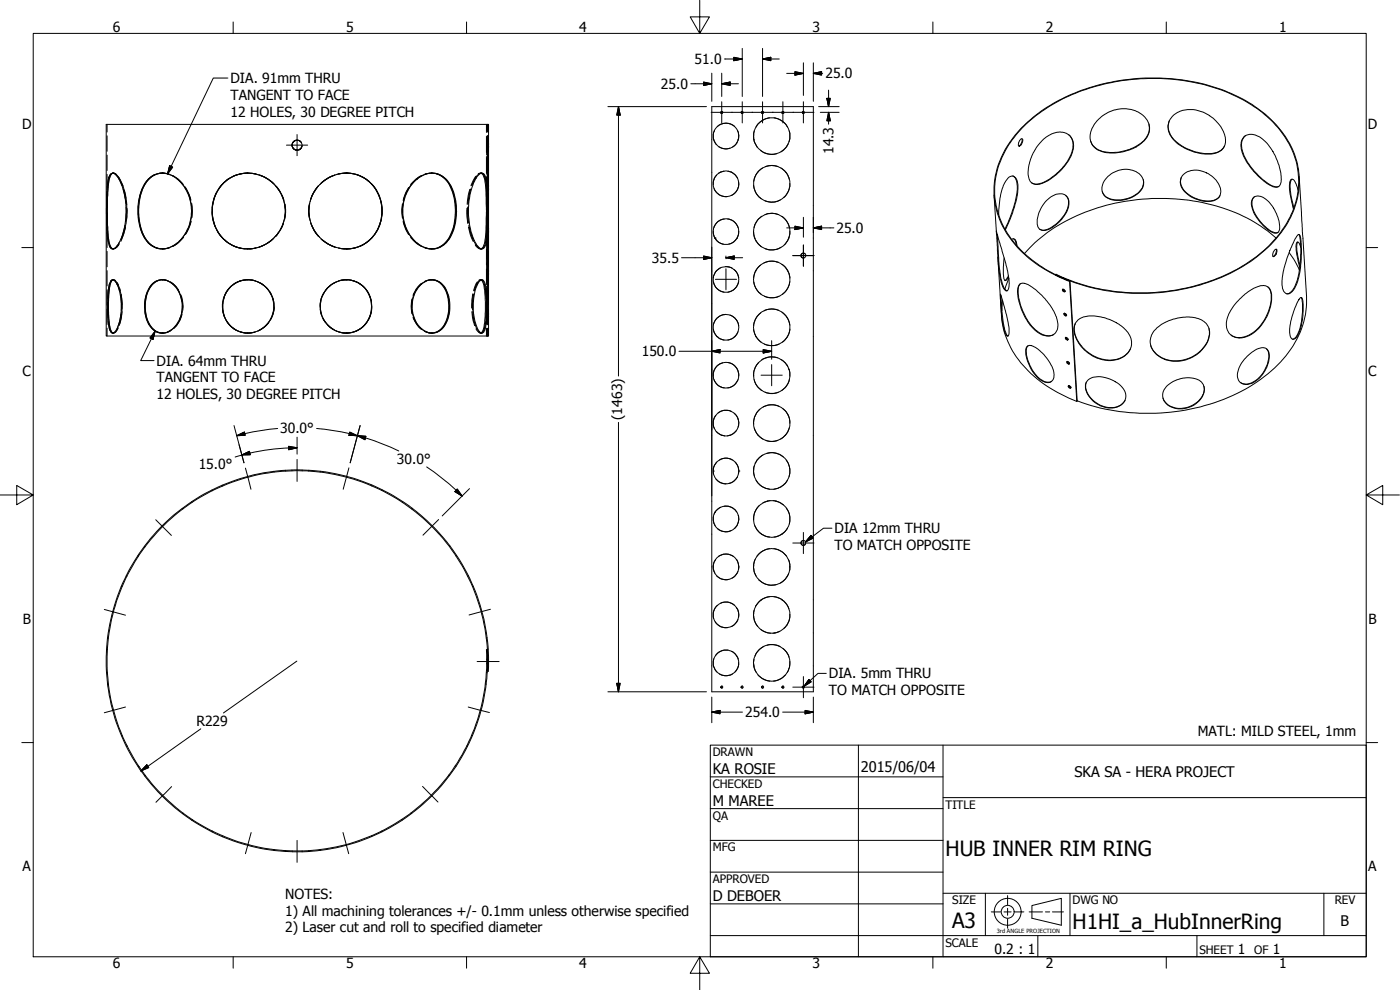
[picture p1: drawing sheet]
<svg xmlns="http://www.w3.org/2000/svg" width="420mm" height="297mm" viewBox="0 0 420 297" stroke-linecap="round" stroke-linejoin="round" font-family="sans-serif">
<!-- layer: Visible (ANSI) -->
<g fill="none" stroke="#000" stroke-width=".3">
<path d="M213.6 32h30.5v175.6h-30.5zM329.2 36.2a10 10 0 0 1 14.4-1 5.2 5.2 0 0 1-1.2 7.9 13.7 13.7 0 0 1-12.9 1.9 4.9 4.9 0 0 1-1.2-7.5zM344.8 37.2a6.3 6.3 0 0 1-4.2 6.9 13.5 13.5 0 0 1-11.1 .8 4.7 4.7 0 0 1-2.2-2.6M351 36.2a6 6 0 0 0 2.9 7 13.4 13.4 0 0 0 11.8 2.3l.8-.4 1-1.3M352 34.7a9.2 9.2 0 0 1 11.7 .5 9.1 9.1 0 0 1 4 7.8 4.5 4.5 0 0 1-5.2 3.2 13.7 13.7 0 0 1-11.4-5.8 4.7 4.7 0 0 1 .9-5.7zM33.2 52.2a1.21 1.21 0 0 1 1.9 .7 21.5 21.5 0 0 1 1.7 17.3 7.2 7.2 0 0 1-2.8 4.5l-.5-.1a7.4 7.4 0 0 1-1.4-5.1l-.2-5.3 .2-5.9a11 11 0 0 1 1.1-6.1zM33.5 52.2l.4-.3-.2 .2a7.1 7.1 0 0 0-1.3 4.6l-.2 5.5 .1 5.9a13 13 0 0 0 1.2 6.2l.4 .4a3.5 3.5 0 0 1-1.4-3.3 87.4 87.4 0 0 1 .3-17.8zM44.5 53.7a6.2 6.2 0 0 1 9 .3 12.8 12.8 0 0 1-1.5 19.7 6.2 6.2 0 0 1-9.2-3.4 17.1 17.1 0 0 1 1.1-16zM44.6 53.8l1.6-1.2 2.5-.7a7.4 7.4 0 0 0-6.3 6.1 17 17 0 0 0 1.9 14.4l.3 .3a5.5 5.5 0 0 0 4.1 2 6.6 6.6 0 0 1-6-4.9 17.2 17.2 0 0 1 1.5-15.5zM67.1 54.9a11.7 11.7 0 0 0 4.6 19.4l2.7 .4a11 11 0 0 1-10.6-12.7 10.9 10.9 0 0 1 10.6-10.1l-1.1 .1a10.6 10.6 0 0 0-6.2 2.9zM67.2 54.7a11.1 11.1 0 0 1 12.8-1.2 11.1 11.1 0 0 1 5.4 11.7 10.9 10.9 0 0 1-8.6 9.2 10.9 10.9 0 0 1-11.5-4.9 12 12 0 0 1 1.9-14.8zM87.9 42.7l.7-.6h.6a1.49 1.49 0 0 0-1.5 1.5 1.49 1.49 0 0 0 1.5 1.5 1.52 1.52 0 0 1-1.3-2.4z"/>
<path d="M89.2 42.1a1.49 1.49 0 0 0-1.5 1.5 1.49 1.49 0 0 0 1.5 1.5M95.4 55.9a10.8 10.8 0 0 1 12.5-3.2 10.8 10.8 0 0 1 6.8 10.8 10.8 10.8 0 0 1-7.8 10.8 10.8 10.8 0 0 1-12.3-4.8 11.4 11.4 0 0 1 .8-13.6zM103.9 51.9a11.1 11.1 0 0 1 10.3 14.5 10.6 10.6 0 0 1-10.3 8.3 11.1 11.1 0 0 0 10.6-13.1 10.8 10.8 0 0 0-10.6-9.7zM124.5 54.4a6.4 6.4 0 0 1 9.3-.8 15.2 15.2 0 0 1 3 12.1 10.2 10.2 0 0 1-4.9 8.6 7.5 7.5 0 0 1-8.6-3.5 12.9 12.9 0 0 1 1.2-16.4zM129.6 51.9a7.2 7.2 0 0 1 6.2 5.8 17.3 17.3 0 0 1-1.8 14.6 6.1 6.1 0 0 1-4.4 2.4M129.7 51.9a7.5 7.5 0 0 1 6.5 6.6 16.8 16.8 0 0 1-2 13.9 5.5 5.5 0 0 1-4.5 2.3M143.5 52.6a1.12 1.12 0 0 1 1.2-.7 1.12 1.12 0 0 1 1 1.1 51.3 51.3 0 0 1 .8 13.5l-.1 .6a16 16 0 0 1-1.1 7.2l-.3 .3a2.33 2.33 0 0 1-2.3-1.8 22.2 22.2 0 0 1 .4-19.7zM144.4 52a4.3 4.3 0 0 1 1.3 3.2l.3 7M144.5 51.9a4 4 0 0 1 1.5 3.5l.2 4.1v8a14.1 14.1 0 0 1-1.2 6.9l-.5 .3M146 55.4v15.8M146.2 59.6v7.4M146.6 44.1v-6.8h-114.7v63.5h114.7v-31.1"/>
<path d="M146.6 44.2v12.7M146.6 56.9v12.7M298.3 58.5l.7 11M303.9 52.8a3.3 3.3 0 0 1 1.4 3.5 34.9 34.9 0 0 1-3.7 12.5M306.4 41.7a.39 .39 0 0 1 .5 0 .39 .39 0 0 1 .1 .5l-.4 1.1a.54 .54 0 0 1-.4 .5 .54 .54 0 0 1-.6-.2l.1-.8zM306.6 41.6a1.9 1.9 0 0 1-.8 2.2M312.9 42a6.3 6.3 0 0 1 7.6-1.7 4.7 4.7 0 0 1 1.1 6 15.8 15.8 0 0 1-10.3 9.1 2.71 2.71 0 0 1-2.8-3 14.6 14.6 0 0 1 4.4-10.4zM319.8 58.6a4.2 4.2 0 0 1 .1 5.1 10.1 10.1 0 0 1-7 5.4l-.9-.3M320.7 40.4a5.2 5.2 0 0 1 .5 6.4 16.8 16.8 0 0 1-9.4 8.4h-1.2l-1-.4M332.5 52.9a7.1 7.1 0 0 1 10-.1 3.9 3.9 0 0 1-1.6 5.7 8.4 8.4 0 0 1-9.2 .5 4 4 0 0 1 .8-6.1zM343.1 53.9a4.7 4.7 0 0 1-3.1 5 8.3 8.3 0 0 1-8.3 0l-.9-1.4M354.5 53.3a4.8 4.8 0 0 0 3.1 5.6 8.4 8.4 0 0 0 7.5 .8l1-1"/>
<path d="M354.9 52.6a6.3 6.3 0 0 1 8.3-.1 6 6 0 0 1 3.1 5.7 3.8 3.8 0 0 1-4.5 2.2 8.6 8.6 0 0 1-7.4-4.8l-.2-.9 .1-.9zM373.4 40.9a4.6 4.6 0 0 1 5.9 1.2 16.9 16.9 0 0 1 5.1 12.7 1.82 1.82 0 0 1-1.3 1.4 1.82 1.82 0 0 1-1.8-.6 19.8 19.8 0 0 1-8.8-11l.1-2.4zM373.8 40.7a4.3 4.3 0 0 0-.7 5.3 20 20 0 0 0 9.2 9.9h1.5M376.2 59.2a3.2 3.2 0 0 1 4.1 .9 11.8 11.8 0 0 1 3.7 8.8 1.43 1.43 0 0 1-2.4 .7 12.5 12.5 0 0 1-6.1-8.8zM376.5 59a4 4 0 0 0 0 4.8 12.6 12.6 0 0 0 6 6l1-.1M387.8 53.8a2.87 2.87 0 0 0-.6 2.8l.3 2.6 .8 3.1M389.6 57.1l-.3-1a3.6 3.6 0 0 0-1.4-2.3 1.1 1.1 0 0 0-.9 1.4l.2 3 1 4.5M389.9 52.9l2.2 36a27.9 27.9 0 0 1-10.6 22.4 56.8 56.8 0 0 1-37.9 12.7 58.9 58.9 0 0 1-20.3-3.7M146 64.4l-.1 3.8a14 14 0 0 1-1.1 6.1l-.4 .4M299 69.3l3.3 11.6a10.9 10.9 0 0 1 .2 6.1 .76 .76 0 0 1-.9 .2 .76 .76 0 0 1-.4-.7 33.7 33.7 0 0 1-1.9-12.5zM299.3 70.3l.2 3a41.6 41.6 0 0 0 1.7 12.8l.7 1 .4 .1M299.5 77.1l1 17.4a26.7 26.7 0 0 0 10.7 19.2 46.9 46.9 0 0 0 12 6.7"/>
<path d="M299.7 64.4a18.2 18.2 0 0 1 2.6-10.6 1.58 1.58 0 0 1 1.8-1 1.58 1.58 0 0 1 1.2 1.7 16.5 16.5 0 0 1-1.3 8.7l-2.3 5.7M301.4 77.4l-.2 1.3a9.4 9.4 0 0 0 .4 5.5l.6-.3 .5-.9M303.6 71.8l.7-.1a2.08 2.08 0 0 1 .9 2.1M304.2 71.6a2.49 2.49 0 0 1 .8 1.9M313.8 60.5a5.4 5.4 0 0 1 5.7-2.1 3.5 3.5 0 0 1 .8 4.8 11.3 11.3 0 0 1-6.6 5.9 2.1 2.1 0 0 1-2.4-2.7 9.8 9.8 0 0 1 2.5-5.9zM382.5 75a.37 .37 0 0 1 .5-.2 .37 .37 0 0 1 .2 .5l-.3 1.1a.54 .54 0 0 1-.3 .5 .54 .54 0 0 1-.6-.1l.1-1.2zM383 74.8a1.92 1.92 0 0 1-1 2.1M383 71.4a51.5 51.5 0 0 0-34.5-11.9 57.2 57.2 0 0 0-36 11.7l-1.9 1.6-3.1 3.3M386.9 75.8l1.7 2.5 1.4 2.8M389.4 70.5l.4-.2a2.55 2.55 0 0 1 .7 2.5v4.1a18.1 18.1 0 0 1-2.6 10.5 1.58 1.58 0 0 1-1.7 .8 1.58 1.58 0 0 1-1.3-1.5 22.2 22.2 0 0 1 2.4-11.9l1.4-3.1zM389.5 72.6a5.5 5.5 0 0 0-.1 4l.7 3.1M389.8 70.3a17 17 0 0 1 .5 7.4v.8a14.8 14.8 0 0 1-2.9 9.1l-.6 .5h-.7"/>
<path d="M390.3 74.2l-.2-.7a.66 .66 0 0 0-.2-.7 .66 .66 0 0 0-.7 0 11.5 11.5 0 0 0 .5 6l.4 1.4M33.2 84.3l.4-.3a1.84 1.84 0 0 1 1.7 1.6 17.6 17.6 0 0 1-.6 13.6 .9 .9 0 0 1-.9 .7 .9 .9 0 0 1-.8-.9 37.5 37.5 0 0 1-.1-14.1zM33.5 84.2l.4-.3a4.8 4.8 0 0 0-1.2 3.8 34.3 34.3 0 0 0 .7 11.8l.5 .4a4.5 4.5 0 0 1-1.2-3.7 34.4 34.4 0 0 1 .6-11.6zM45.4 85.5a4.5 4.5 0 0 1 7.2 .6 8.9 8.9 0 0 1-2.6 13.6 4.8 4.8 0 0 1-6-3.7 11.8 11.8 0 0 1 1.4-10.5zM48.7 83.9a5.7 5.7 0 0 0-4.8 5 10.8 10.8 0 0 0 2.3 10l.9 .7 1.6 .3M69.3 86a7.4 7.4 0 0 1 5.1-2.1 8 8 0 0 0-7.5 8 8 8 0 0 0 7.5 8 8.1 8.1 0 0 1-7.2-5.3 8.1 8.1 0 0 1 2.1-8.6zM69.3 85.8a7.9 7.9 0 0 1 11.8 2.1 7.9 7.9 0 0 1-3.7 11.4 7.8 7.8 0 0 1-8.5-1.7 7.8 7.8 0 0 1-1.7-8.6l.7-1.4zM98.3 86.4a7.8 7.8 0 0 1 9.6-1.3 7.8 7.8 0 0 1 3.4 9 7.8 7.8 0 0 1-10 5.3 7.8 7.8 0 0 1-4.7-10.3zM103.9 83.9a8 8 0 0 1 7.6 7.1 8 8 0 0 1-5.7 8.7l-1.9 .2a8.1 8.1 0 0 0 7.2-5.4 8.1 8.1 0 0 0-2.3-8.7l-1.9-1.2zM126.5 85.3a4.6 4.6 0 0 1 7.7 2.3 10.7 10.7 0 0 1-1.9 11.4 4.7 4.7 0 0 1-6.8-1.4 9.5 9.5 0 0 1 1-12.3zM129.6 83.9a6 6 0 0 1 4.9 5.8 10 10 0 0 1-2.7 9.5l-2.2 .7M129.7 83.9a5.3 5.3 0 0 1 4.7 4.7 11.1 11.1 0 0 1-1.9 10.1l-1.5 1-1.3 .2"/>
<path d="M143.8 84.4a.83 .83 0 0 1 .9-.5 .83 .83 0 0 1 .7 .7 36 36 0 0 1 .1 14.5 .9 .9 0 0 1-.9 .9 .9 .9 0 0 1-.9-.8 16.9 16.9 0 0 1-.1-14.4zM144.4 84a5.3 5.3 0 0 1 1.1 3.8 38.2 38.2 0 0 1-.5 11.2l-.6 .9M144.5 83.9a5.1 5.1 0 0 1 1.3 3.7 34.2 34.2 0 0 1-.6 11.6l-.7 .7M300.2 88.3l.8 2.2a35.2 35.2 0 0 1 1.8 9.6l-.3 .7a2.19 2.19 0 0 1-1.3-2.1l-.7-5.3zM300.4 88.6l.2 3.1a20.8 20.8 0 0 0 1.7 9l.2 .1M300.9 90.2l-.2 3.1M302.6 82.7l-.7 1.2-.3 .2M302.8 83.5l-1.2 3.3M305.9 85.5a2.71 2.71 0 0 1 3.5 .5 19 19 0 0 1 8 10.5 3.2 3.2 0 0 1-1 3.7 3.2 3.2 0 0 1-3.7 .2 15 15 0 0 1-6.9-10.2 6.2 6.2 0 0 1 .1-4.7zM306.3 85.1a4.8 4.8 0 0 0-.5 4.4 16.3 16.3 0 0 0 6.5 10.6l2.3 .7 1.6-.5M318.9 86.9l.3 .3 .5 .2-.6-.2zM318.9 86.8a.5 .5 0 0 1 .6 .2 .5 .5 0 0 1 0 .6l-.5-.2z"/>
<path d="M319.1 86.8l.6 .5M319.3 94.1a.48 .48 0 0 1 .6 .1 .48 .48 0 0 1 0 .6l-.5-.3zM319.3 94l.4 .5 .4 .2-.4-.2-.3-.5M319.5 94l.6 .5M321 84.4l.1-.1 2.1 36.1zM321.1 84.3a36.3 36.3 0 0 1-20.4-17.2 24.1 24.1 0 0 1 3.6-25.8 46.8 46.8 0 0 1 25.8-15.7 60.3 60.3 0 0 1 43 4.4 31.1 31.1 0 0 1 15.9 18.4 25.1 25.1 0 0 1-6.3 23.3 48.2 48.2 0 0 1-25.8 14.5 61.2 61.2 0 0 1-40-3.9l-.1 .1 1 .5a61.4 61.4 0 0 0 57.8-4.6 33.5 33.5 0 0 0 13.5-17.9 24.5 24.5 0 0 0-7.4-24.3 47.7 47.7 0 0 0-26.8-12.1 60.4 60.4 0 0 0-43.2 10 30.8 30.8 0 0 0-13.3 20.5 25.6 25.6 0 0 0 9.7 22.4l3 2.3 2.5 1.6 4.5 2.4 2.9 1.2M322.7 97.1a7.6 7.6 0 0 0 2.7 7.6 9.7 9.7 0 0 0 12.4 1.8l1.4-1.7M323.4 96.1a8.2 8.2 0 0 1 7.5-.9 11.9 11.9 0 0 1 8.4 6 5.2 5.2 0 0 1-4.7 6.8 10.9 10.9 0 0 1-12.3-9l.4-2zM347.3 98.3a13.9 13.9 0 0 1 13.2-2.4 4.9 4.9 0 0 1 1.5 7.4 10.4 10.4 0 0 1-14.7 3.2 5.1 5.1 0 0 1 0-8.2zM362.8 98.5a7.6 7.6 0 0 1-3.5 7.6 9.7 9.7 0 0 1-12.7-.3l-.7-.8-.5-1.3M372 89.8a12.5 12.5 0 0 1 7.2-4.2 2.9 2.9 0 0 1 2.4 3.7 13.5 13.5 0 0 1-7.4 11.7 4.2 4.2 0 0 1-5-.7 4.2 4.2 0 0 1-.8-4.9 14.7 14.7 0 0 1 3.6-5.6zM380.5 86.1a6.7 6.7 0 0 1 .4 6.7 11.6 11.6 0 0 1-8.4 8.5l-1.9-.2-1.2-.6"/>
<path d="M390 89.6a.48 .48 0 0 1 .5-.3 .48 .48 0 0 1 .4 .5 18.5 18.5 0 0 1-1.8 11.4 1.01 1.01 0 0 1-1.3 .5 1.01 1.01 0 0 1-.6-1.1 19.6 19.6 0 0 1 2.6-10.7zM390.5 89.3a14 14 0 0 1 .1 7.2l-.7 2.7a2.99 2.99 0 0 1-2 2.6M308.2 104.1a2.24 2.24 0 0 1 2.9 .4 12.8 12.8 0 0 1 5.3 7.9 2.04 2.04 0 0 1-1 2.1 2.04 2.04 0 0 1-2.2 0 11.2 11.2 0 0 1-5.3-9.9zM308.5 103.7a4.8 4.8 0 0 0 .1 4.8 9 9 0 0 0 5.7 6.2l1.2-.3M319.7 101.3a.48 .48 0 0 1 .6 .1 .48 .48 0 0 1 .1 .6l-.6-.2zM319.8 101.3l.3 .5 .4 .1M319.8 101.2l.3 .6h.4l-.6-.6M320.2 108.6a.48 .48 0 0 1 .6 .1 .48 .48 0 0 1 0 .6l-.6-.4zM320.2 108.4l.3 .6 .5 .1h-.3l-.4-.7M320.4 108.4l.6 .6M320.7 115.7l.4 .6h.3M320.7 115.7a.48 .48 0 0 1 .5 .2 .48 .48 0 0 1 0 .5l-.5-.1-.2-.4z"/>
<path d="M320.7 115.7l.3 .5 .4 .1M320.8 115.7l.6 .5M326 114.7a5.8 5.8 0 0 0 3.4 6.4 6 6 0 0 0 8-.6l.2-.4M326.5 114a6.7 6.7 0 0 1 7.1 0 5.6 5.6 0 0 1 4.2 5.5 4.8 4.8 0 0 1-6.3 2.7 7.4 7.4 0 0 1-5.7-6.8zM350.2 115.8a8.6 8.6 0 0 1 10.1-1.4 3.9 3.9 0 0 1-.4 5.9 7.1 7.1 0 0 1-10.1 .6 3.5 3.5 0 0 1 .4-5.1zM361.3 115.9a6 6 0 0 1-4.6 6.2 6 6 0 0 1-7.7-2.7M374.3 106.9a6.3 6.3 0 0 1 5.5-2.5 2.96 2.96 0 0 1 1 3.6 9 9 0 0 1-6.4 7.4 2.75 2.75 0 0 1-2.9-4 9.1 9.1 0 0 1 2.8-4.5zM380 104.6a4.5 4.5 0 0 1 .4 4.7 8.4 8.4 0 0 1-6.3 5.9l-1.2-.1-.6-.3M48 158.4a57.4 57.4 0 0 1 64.2-12.6 57.4 57.4 0 0 1 34.4 55.6h-.3l.1-1.5a57.1 57.1 0 0 0-54.6-58.7 57.1 57.1 0 0 0-59.5 53.8 57.1 57.1 0 0 0 53 60.2 57 57 0 0 0 60.7-60.3h.2l.1 1.4a57.3 57.3 0 0 1-77.8 55.4 57.3 57.3 0 0 1-20.5-93.3zM214.1 141.3h.1M221.7 141.3h.1"/>
<circle cx="216.6" cy="33.7" r=".29"/>
<circle cx="222.7" cy="33.7" r=".29"/>
<circle cx="228.8" cy="33.7" r=".29"/>
<circle cx="235" cy="33.8" r=".31"/>
<circle cx="241.1" cy="33.7" r=".29"/>
<circle cx="89.1" cy="43.6" r="1.5"/>
<circle cx="217.9" cy="55.2" r="3.8"/>
<circle cx="217.9" cy="40.8" r="3.8"/>
<circle cx="231.6" cy="40.8" r="5.5"/>
<circle cx="231.6" cy="55.2" r="5.5"/>
<circle cx="217.9" cy="69.5" r="3.9"/>
<circle cx="231.6" cy="69.5" r="5.5"/>
<circle cx="241.1" cy="76.7" r=".71"/>
<circle cx="217.9" cy="83.9" r="3.8"/>
<circle cx="217.9" cy="98.2" r="3.8"/>
<circle cx="231.6" cy="98.2" r="5.5"/>
<circle cx="231.6" cy="83.9" r="5.5"/>
<circle cx="217.9" cy="112.6" r="3.8"/>
<circle cx="231.6" cy="112.6" r="5.5"/>
<circle cx="217.9" cy="127" r="3.8"/>
<circle cx="231.6" cy="126.9" r="5.5"/>
<circle cx="217.9" cy="155.7" r="3.8"/>
<circle cx="217.9" cy="141.3" r="3.8"/>
<circle cx="231.6" cy="141.3" r="5.5"/>
<circle cx="231.6" cy="155.7" r="5.5"/>
<circle cx="217.9" cy="170.1" r="3.9"/>
<circle cx="231.6" cy="170.1" r="5.5"/>
<circle cx="241.1" cy="162.9" r=".71"/>
<circle cx="217.9" cy="184.5" r="3.8"/>
<circle cx="217.9" cy="198.9" r="3.8"/>
<circle cx="231.6" cy="184.5" r="5.4"/>
<circle cx="231.6" cy="198.9" r="5.5"/>
<circle cx="216.6" cy="206.1" r=".29"/>
<circle cx="222.7" cy="206.2" r=".31"/>
<circle cx="228.9" cy="206.1" r=".3"/>
<circle cx="235" cy="206.2" r=".31"/>
<circle cx="241.1" cy="206.1" r=".3"/>
</g>
<!-- layer: Hidden (ANSI) -->
<g fill="none" stroke="#000" stroke-width=".3">
<path d="M32.1 37.3v2.3M146 37.3v2.4M146 37.3v1.9M146.2 37.3v2.2M146.3 37.3v2.3M146.4 37.3v1.9M146.6 37.3v2.3M214.4 39.1a3.9 3.9 0 0 0 .6 4.3M215.3 38a3.8 3.8 0 0 1 5.2 0M216.3 33.8l.2 .2 .4-.1M216.7 33.5h-.2l-.2 .3M221.3 39.1l.4 1.7-.3 1.4"/>
<path d="M222.4 33.8l.2 .2 .3-.1M222.8 33.5h-.2l-.2 .3M226.4 39.3a5.2 5.2 0 0 0 .9 4.9M228.6 33.8l.1 .2 .4-.1M229 33.5h-.4l-.1 .3M230.9 35.4a5.5 5.5 0 0 0-4 2.7M232.3 35.4a5.5 5.5 0 0 1 4 2.7M234.7 33.8l.2 .2 .3-.1M235.1 33.5h-.3l-.1 .3M236.9 39.3l.1 2.3-.2 .9M240.8 33.8l.2 .2 .3-.1M241.2 33.5h-.3l-.1 .3"/>
<path d="M32.1 57.3l-.1 4.4M32.1 40.8v4.6M32.1 46.5v4.7M32.1 52.3v4.6M32.1 58.1v4.6M33.3 52.1l-.6 1-.5 3.1M33.8 51.9h.2M34 51.9h.1M34.4 52.1l1 1.1 1.2 2.5M34.9 52.3l-1-.4 .8 .3 1.1 1.3M35.5 53l1.5 2.9M36.4 54.6l.7 1.8 .7 3.1"/>
<path d="M37 56.8l.8 4.3M37.3 57l.7 4.5M42.8 56.4l-.6 1.6-.6 2.6M46.5 52.4l-1.8 1.2-1.4 1.8M47.6 52.1l1.4-.2 1.2 .2 1.7 .7M48.6 51.9h.1M48.7 51.9l2.1 .4M48.7 51.9l1.7 .2M48.7 51.9h.1M51.8 52.7l2 1.5 1.2 1.2M51.9 52.8l1.4 .8 1.6 1.6M52.9 53.5l1.5 1.3 1.4 2"/>
<path d="M55.5 56.1l1.3 2.3 .5 1.5M55.6 56.2l.9 1.7 .8 2.3M56.3 57.8l.7 1.6 .5 2.7M65 57.8l-.8 1.9-.5 2.6M68.9 53.5a9.3 9.3 0 0 0-3.3 3.3M74.3 51.9h.1M74.4 51.9l2.3 .3M74.4 51.9l2.5 .3M74.4 51.9l-2.4 .3-2.1 .7M75.6 52l2.3 .6 2.1 .9M77.9 52.5l1.7 .8 2.3 1.6M78.1 52.6l1.6 .7 2.5 1.9"/>
<path d="M81 54.2l1.5 1.3 1.6 2.1M82.7 55.7l1.3 1.8 1.1 2.3M83 56l1.6 2.5 .6 1.6M84.6 58.7l.6 1.6 .5 2.9M89.2 42.1l1 .4M89.2 45.1l.3-.1zM89.2 42.1l.7 .1 .4 .4M89.2 42.1h.5l.8 .7M89.2 42.1h.1M89.2 45.1h.1M89.7 44.9h.1M90.5 44.3l-.5 .5-.8 .3"/>
<path d="M90.6 43.7l-.4 .9-.4 .3 .6-.4 .3-.7M95.1 56.3v.1a10.1 10.1 0 0 0-2 4.1M95.6 55.7l-1.3 1.8-1.1 2.3 .9-2zM96.4 54.9l2.3-1.6 1.8-.8-1.8 .8zM99.8 52.8l-1.9 1-2 1.6M101.6 52.2l2.3-.3zM103.9 51.9h.1M104 51.9h.1M105.5 52.1l-1.9-.2-2.8 .5M106.6 52.3h.1a10.8 10.8 0 0 1 4 2.1M111.6 55.2l1.4 1.9 1 2.1M121.3 59.4l-.3 1.6-.2 2.7"/>
<path d="M122.6 56.2l-.9 1.7-.7 2.2M122.7 56.2l-.8 1.7-.8 2.3M124.1 54.5l-1.2 1.6-1.2 2.2M126.5 52.7l-1.7 1.1-1.5 1.6M126.6 52.7l-2.1 1.5-1.1 1.2M129 52l-2.1 .6-1.9 1.2M129.4 51.9h.2M129.6 51.9l-2.1 .3M129.6 51.9h.1M129.7 51.9l-2.1 .4M130.1 52l2.2 .6 1.7 1.4M134.6 54.9l1 1.7 .7 2.4"/>
<path d="M141 56.8l-.8 4.5M141.2 56.8l-.5 2.4-.2 2.1M141.3 56.8l-.8 4.2M142.8 52.9l-1.4 2.8M143.9 52.1l-.9 .8-1.4 2.8 1.5-2.8M144.1 51.9h.4M144.4 52l-.9 .2M144.5 51.9l-.8 .3M144.6 51.9h.1M144.9 52.2l.8 1.5 .3 2.6M146 40.9v4.9M146 47v4.8"/>
<path d="M146 53v2.4M146 56.1v.8v-.7M146 43.3v.9v-.8M146 53.4v2.3h.4M146 42.9h.4M146 41.1v1.9M146 47.6v4.6M146.1 57.5l.1 4.3M146.2 40.6v4.5M146.2 46.2v4.5M146.2 51.8v4.4M146.2 57.3v2.3"/>
<path d="M146.3 56.1v.8v-.7M146.3 43.3v.9v-.8M146.3 40.8v27.7M146.4 56.1v.8v-.7M146.4 43.3v.9v-.8M146.4 41.1v1.9M146.4 44.2v2.3M146.4 47.6v4.6M146.4 53.4v2.3M146.4 56.9v2.3M146.4 56.9h-.4v2.3M146.4 44.2h-.4v2.3"/>
<path d="M146.6 55.7v.4M146.6 52.3v4.6M146.6 44.2h.1M146.6 42.9h.1M146.6 40.8v4.6M146.6 46.5v4.7M146.6 58.1v4.6M146.6 56.9h.1M146.6 56.5v.4M146.6 43v.4M146.6 43.7v.4M214.3 56.6a3.7 3.7 0 0 0 3.9 2.4"/>
<path d="M215.1 52.5l-.7 1-.3 1.9M215.7 44l1.9 .7 1.5-.2M217.3 51.4l-1.7 .7M218.4 51.4l1.7 .6 1.2 1.5M221.3 42.5l-.5 .9-1 .7M221.7 54.6a3.8 3.8 0 0 1-2.2 4.1M226.2 55.6l.1 .5a5.5 5.5 0 0 0 2.2 3.6M227.1 52l-.6 1.1-.3 1.3M228.2 45.1a5.6 5.6 0 0 0 5 1M228.9 50.4l-1.6 1.5M229.7 50l1.6-.4 2.2 .4M234.2 60l-.1 .1a5.5 5.5 0 0 1-4.5 .1"/>
<path d="M234.4 50.4l1.7 1.6 .8 1.8M236.5 43.1a5.3 5.3 0 0 1-2.1 2.5M237 55v.2a5.4 5.4 0 0 1-1.8 4.1M32 62.9v4.3M32.1 68.3l.4 4.3M32.1 63.9v4.6M32.1 69.6v4.7M32.1 75.4v4.7M33.8 74.7h.2M34 74.7h.1M35.8 73.1l-.7 1.1-1.2 .5 .8-.2 1-1.1M35.8 72.8l-.6 .9a1.2 1.2 0 0 1-1.2 1 1.2 1.2 0 0 1-1.2-1"/>
<path d="M37.5 67.6l-1.2 4.2M37.7 68.2l-1.4 4.2M37.8 62.2l-.1 4.3M38 60.8v5M38.1 62.5a21.2 21.2 0 0 1-1.7 9.5M41.5 61.8l.2 4.4M41.8 67.4l.7 2.3 .9 1.8M44.1 72.4l.1 .1a6.2 6.2 0 0 0 3.7 2.1M48.6 74.7h.1M48.7 74.7h.1M50.8 74.3l-2.1 .4M50.9 74.3l-2.2 .4"/>
<path d="M53.1 73l-2.4 1.3-1.7 .4M55 71.2l-1.2 1.3-2 1.5M55.1 71.2l-1.8 1.8-1.5 .9M56.5 68.6l-1.1 1.9-1.5 1.8M57.3 66.5l-.8 2.2-.9 1.6M57.3 66.3l-.5 1.9-1.1 2.1M57.5 61.2l.2 2.1-.2 2.2M57.5 61l.2 1.9-.1 2.4M57.5 63.2v1.7l-.7 2.7M63.7 63.4v.1a10.4 10.4 0 0 0 .9 4.5M65.1 69a9.7 9.7 0 0 0 3 3.6M69.1 73.3l.3 .2a9.8 9.8 0 0 0 4.1 1.2"/>
<path d="M74.3 74.7h.1M74.4 74.7l2.3-.3zM74.4 74.7h.1M79.2 73.6l-2.4 .8-2.1 .3M81.9 71.8l-1.6 1.1-2.4 1.3M81.9 71.7l-1.8 1.4-2.2 1M83.6 69.8l-.1 .1a10.6 10.6 0 0 1-3.3 3.1M85.1 66.8l-1.1 2.4-1.3 1.7M85.1 67l-1 2-1.4 2M85.4 60.9v.2a10.4 10.4 0 0 1 0 4.5M85.5 61.3l.2 2.5-.3 2.1M85.6 64.4l-.4 2-1 2.4"/>
<path d="M92.8 61.6l-.1 2.1 .4 2.6M92.9 65.6v-.1a10.4 10.4 0 0 1 0-4.6l-.3 2.2 .3 2.6M93.2 66.8l1.1 2.4 1.3 1.7-1.2-1.6-1.2-2.4M93.5 67.4v.1a10.7 10.7 0 0 0 2.5 3.8M96.8 72.1l1.8 1.2 2.4 1M100.5 74.1l-2.3-1-1.8-1.4 1.9 1.4 2.2 1.1M101.6 74.4l2.3 .3zM103.9 74.7h.1M104 74.7h.1M106.7 74.3l-1.7 .4-2.9-.2M111.7 71.3l-.2 .1a10.6 10.6 0 0 1-3.6 2.6M114.3 60.4l.4 2.5-.1 2.1"/>
<path d="M114.4 66.2l-1 2.6-1 1.5M120.8 61.2l-.2 1.5 .2 2.8M120.8 64.9l.5 2.2 .8 2M120.9 61.2l-.2 1.5 .2 2.8M121 66.5l.7 2.3 .9 1.6M121.1 66.5l.8 2.2 .8 1.6M122.7 70.1l1.4 2 1.6 1.3M123.3 71.2l1.5 1.6 1.7 1.2M123.4 71.2a7.6 7.6 0 0 0 7.6 3.3M127.5 74.3l2.1 .4M127.6 74.3l2.1 .4M129.4 74.7h.2"/>
<path d="M129.6 74.7h.1M135.1 71l-1 1.5-2.1 1.7M136.6 60.1l.2 4.5M136.7 65.6l-.6 3.2-.5 1.2M140.1 62.5v1.6l.3 2.9M140.3 62.4l.3 4.5M140.4 62.1l.1 4.4M140.6 68.2l.8 2.8 .6 1.5M140.7 67.5l1.2 4.2M140.8 68.1l1.4 4.3M142.4 72.7l.8 1.2a1.11 1.11 0 0 0 1.1 .8 1.11 1.11 0 0 0 1.1-1M142.6 73.5l1 1 .8 .2h-.3"/>
<path d="M142.8 73.4l1 1.1 .7 .2M144.6 74.7h.1M146 62.2v.8M146 63.7v.7M146 71.2v2.4M146 74.8v4.7M146 68.8v.9v-.8M146 66.2v2.2h.4M146 78.9v2.3h.4M146 60.4v4.6M146 73.1v4.7M146.1 68.4l-.4 4.3"/>
<path d="M146.2 62.9v4.3M146.2 67v2.3M146.2 70.4v4.5M146.2 76.1v4.5M146.3 68.8v.9v-.8M146.3 69.6v16.2M146.4 68.8v.9v-.8M146.4 60.4v4.6M146.4 66.2v2.2M146.4 69.7v2.3M146.4 73.1v4.6M146.4 78.9v2.3"/>
<path d="M146.4 69.7h-.4v2.3M146.6 68.4v.4M146.6 69.7h.1M146.6 63.9v4.6M146.6 69.6v4.7M146.6 75.4v4.7M146.6 69.2v.4M214.1 69.3l.5 2.1M214.6 71.5l1 1.1 1.5 .7M214.6 71.4h.1M214.6 71.5h.1M217.4 65.7a3.6 3.6 0 0 0-3.2 2.6"/>
<path d="M217.7 80l1.2 .1 .9 .4M218.4 65.7a3.6 3.6 0 0 1 3.1 2.6M221.7 69.3a3.9 3.9 0 0 1-3 4M226.2 69.3v.9l.4 1.5M226.8 72l.8 1.2 .9 .8M228.3 79.6l-1.4 1.3-.5 1.3-.2 1.2M228.6 64.9l-1.5 1.4-.8 2M229.6 64.4l1.7-.4 2.4 .4M233.6 78.7l-1.4-.4h-1.1l-1.9 .6M234.4 74.2a5.4 5.4 0 0 1-4.7 .5M234.6 64.9l1.5 1.4 .8 2M234.6 79.3l1.2 1 .5 .7"/>
<path d="M237 69.3l-.1 1.8-.7 1.3-.8 1.1M240.4 76.6l.3 .7h.6M241.7 76.2l-.7-.3-.6 .5M32.1 81.2v4.6M32.1 87v4.6M32.1 92.8v4.5M32.1 98.5v2.3M32.3 90.8l.1 4.6M32.5 96.5a4.3 4.3 0 0 0 1.2 3.4l.7-.3M32.9 85.1l-.6 4.5M33.5 84.1a1.27 1.27 0 0 1 1.6 1.2l.8 2.1M33.8 83.9h.2"/>
<path d="M33.8 99.9h.2M34 83.9h.1M34 99.9h.1M34.6 84.2l-.7-.3 .7 .3 .9 1.4M35.1 84.7l1 2.6M35.5 98.3l-.9 1.4-.7 .2a1.58 1.58 0 0 0 1.5-1.3M35.9 86.7l.6 2.8 .1 1.9M36.1 88.5l.3 2.5v2.1M36.3 94.3l-.4 2-.8 2.4M36.4 88.3l.3 4.2M36.6 92.5l-.1 1.8-.6 2.9M36.6 93.5l-.8 4.1"/>
<path d="M43.5 93.3l.4 2.2 .8 1.8M44.1 87.9l-.7 3v1.3M45.3 98.2a4.1 4.1 0 0 0 3.8 1.7M47.6 84.1a5.7 5.7 0 0 0-3.1 2.8M48.6 83.9h.1M48.6 99.9h.1M48.7 83.9l1.9 .4M48.7 83.9l1.2 .2M48.7 83.9a5.4 5.4 0 0 1 3.8 1.9M48.7 83.9h.1M48.7 99.9h.1M51.1 84.5a6.8 6.8 0 0 1 2.5 2.6"/>
<path d="M51.1 99.3l-1.4 .6h-1M51.4 84.8l.2 .1a6.8 6.8 0 0 1 2.3 2.8M51.6 99l-1.7 .8-1.2 .1M53.1 86.7l.7 1 .9 3M53.4 96.9a6.5 6.5 0 0 1-3.2 2.8M54.2 88.3a9.5 9.5 0 0 1 .7 4.8M54.3 88.7l.4 1.7 .1 2.1M54.6 94.3a8.8 8.8 0 0 1-2.5 4.3M54.7 93.5a8.8 8.8 0 0 1-2 4.5M54.7 91.7l-.3 2.8-.5 1.4M66.9 90.9l-.1 2 .6 2.3M67.9 96.2l1.7 2 1.5 1"/>
<path d="M69.2 86l-1.3 1.6-.8 2.2M72.1 99.6l1.6 .3 2.7-.2-2 .2M74.1 83.9l-2.2 .4-1.9 1M74.3 83.9h.1M74.3 99.9h.1M74.4 83.9l2.4 .4M74.4 83.9l1.9 .3M74.4 83.9h.1M74.4 99.9h.1M75.2 84l2 .5 2 1.1M76.8 99.6l-2.4 .3M77.2 84.4a7.8 7.8 0 0 1 3.1 2.3"/>
<path d="M77.9 84.8a8.7 8.7 0 0 1 3.5 3.5M80 86.4l1.2 1.7 .8 2.2M80.6 96.9a8.1 8.1 0 0 1-3.3 2.5M80.8 96.5l-1.4 1.5-2 1.3M80.9 87.4a7.7 7.7 0 0 1 1.3 3.7M81.4 95.6a8.7 8.7 0 0 1-3.5 3.4M81.9 89.5a8.2 8.2 0 0 1 0 4.9M82.2 91.4l-.1 1.9-.8 2.3M82.3 92.1l-.5 2.7-.6 1.3M96.1 92.9a8.2 8.2 0 0 0 1.5 3.8M96.3 90.3l-.2 2.4 .5 1.9M96.5 89.5a8.2 8.2 0 0 0 0 4.9"/>
<path d="M97.2 87.9a6.9 6.9 0 0 0-1.1 4M98.3 97.5l1 .9 1.9 1M99.1 85.6l-1.2 1.3-1.3 2.3M99.9 98.8l-1.5-1.2-1.4-2a8 8 0 0 0 3.4 3.4M100.4 84.8a8 8 0 0 0-3.4 3.5M100.9 99.3l1.5 .5h2.8M101 84.6a6.6 6.6 0 0 0-3.3 2.4M101.5 99.6l2.4 .3M102.6 99.8l1.3 .1M103.9 83.9h.1M103.9 99.9h.1M103.9 83.9l-2 .3"/>
<path d="M103.9 83.9l-2.4 .4M104 83.9h.1M104 99.9h.1M104.2 83.9l-2.5 .4-1.7 .8M105.3 84.1l2.3 .8 1.6 1.2M109.8 97.1l-1.6 1.5-2 1M109.9 86.9l1.1 2 .5 2M111.6 92l-.3 2.3-.9 1.9M123.6 89.7l-.2 2.2 .2 2.3M123.7 93.4l.6 2.3 1 1.7M123.8 89.7l-.3 2.2 .3 2.3M124 95.2l1.3 2.4 1.2 1.3"/>
<path d="M124.1 95.2l.9 1.9 1.6 1.7M124.3 88.1l-.5 1.5-.2 2.7M126 98.2a4.8 4.8 0 0 0 3.8 1.7M126.5 85l-1.7 1.8-.8 1.8M126.6 85.1l-1.2 1.1-1.3 2.5M128 84.3a6.8 6.8 0 0 0-3.2 2.9M129 84a3.9 3.9 0 0 1 3.8 1.5M129.4 83.9h.2M129.4 99.9h.2M129.6 99.9l-2.2-.5 2.3 .5M129.6 83.9l-2.2 .5 2.3-.5M129.6 83.9h.1"/>
<path d="M129.6 99.9h.1M133.5 86.4l.8 1.7 .4 2.4M133.9 96.8a5.3 5.3 0 0 1-3 2.9M134.9 91.6l-.2 2.6-.5 1.6M141.6 93.5l.8 4.2M141.9 88.2l-.4 4.2M141.9 93.5l.2 2.1 .6 2M141.9 94.2l.3 2.1 .9 2.3M142.1 88.5l-.3 4.6M142.2 88.2l-.4 4.2M142.9 98.7a1.46 1.46 0 0 0 1.5 1.2M143.1 98.5a2 2 0 0 0 1.4 1.4"/>
<path d="M143.3 84.6l-1.2 2.6M143.5 84.6l-.6 .9-.5 1.7M144.1 83.9h.4M144.1 99.9h.4M144.4 84l-.7 .1M144.5 83.9l-.6 .2M144.6 83.9h.1M144.6 99.9h.1M144.8 84.1l-.1-.1a1.83 1.83 0 0 0-1.8 1.6l-.6 1.8M145.3 85.1l.3 1.3 .3 3.2M145.7 96.6a4.6 4.6 0 0 1-1.2 3.3l-.8-.3M145.9 90.9l-.1 4.5"/>
<path d="M146 80.7v4.7M146 86.6v4.8M146 92.5v4.8M146 98.5v2.3M146 94.3v.8M146 94.4v.7M146 81.5v.8M146 81.7v.6M146 95.2h.4M146 91.6v2.4h.4M146 82.4h.4M146 82.4v2.4"/>
<path d="M146 85.9v4.6M146 95.2v1.9M146 98.9v1.9M146.2 81.7v4.5M146.2 87.3v4.5M146.2 92.9v4.6M146.2 98.5v2.3M146.3 94.3v.9v-.8M146.3 81.5v.9v-.7M146.3 85.9v11.4M146.3 98.5v2.3M146.4 94.3v.8"/>
<path d="M146.4 94.4v.7M146.4 81.5v.8M146.4 81.6v.7M146.4 82.4v2.4M146.4 85.9v4.6M146.4 91.6v2.4M146.4 95.2v1.9M146.4 98.9v1.9M146.6 94v.3M146.6 95.2h.1M146.6 82.4h.1M146.6 87v4.6"/>
<path d="M146.6 92.8v4.5M146.6 98.5v2.3M146.6 94.7v.4M146.6 81.6v-.4v4.6M146.6 82v.3M214.1 98.7a3.8 3.8 0 0 0 3.2 3.3M214.1 84.6a3.9 3.9 0 0 0 3.2 3.1M216.2 80.4l-1.4 1.1-.7 1.9M217.8 94.3a3.9 3.9 0 0 0-3.7 3.1M219.1 94.5a4 4 0 0 1 2.6 3.3M220.3 80.8l.9 1.2 .5 1.4M221.5 99.6h-.1a3.8 3.8 0 0 1-3 2.4"/>
<path d="M221.6 84.6a3.9 3.9 0 0 1-3.2 3.1M226.2 84.6l.9 2.4 1.4 1.3M226.2 98.9a5.4 5.4 0 0 0 2.2 3.8M228.3 93.8a5.7 5.7 0 0 0-2.1 3.9M229.4 88.9l1.5 .4h1.4l1.5-.4M233.7 93.1a5 5 0 0 0-4.4 .2M234.7 93.6a6 6 0 0 1 2.3 3.9M236.3 81.1l.6 1.1 .1 1.2M237 84.6l-.9 2.4-1.3 1.3M237 98.7l-.7 2.3-1.5 1.7M214.2 113.9a3.7 3.7 0 0 0 3.2 2.5M216.9 108.9a3.8 3.8 0 0 0-2.8 4"/>
<path d="M218.4 108.8l1.2 .3 1.6 1.4M221.2 110.7l.5 1.3v.9M221.5 113.9a3.7 3.7 0 0 1-3.1 2.5M226.3 113.9l.7 1.7 1.7 1.6M227.6 108.8l-.5 .7-.8 1.7-.1 1.7M229.4 103.2l2.2 .5 2.2-.5M229.6 117.7l1.7 .4 2.3-.4M233.3 107.4l-.2-.1a5.2 5.2 0 0 0-4.5 .7M234.4 107.9h.1a4.3 4.3 0 0 1 1.9 2.1M236.6 110.4l.4 1.4v1.1M236.9 113.9l-.7 1.7-1.6 1.6M214.8 124.6a3.9 3.9 0 0 0-.4 4"/>
<path d="M214.9 129.5l1.5 1 1.1 .3M215.1 138.7h-.1a4 4 0 0 0-.9 3.5M215.9 138l1.7-.5 1.5 .2 .7 .3M219.5 123.4a4.1 4.1 0 0 0-4 .5M220.3 124a4 4 0 0 1 1.3 4.1M220.7 138.7l.9 1.5 .1 1.1-.1 .9M221 129.2a4 4 0 0 1-2.7 1.6M226.4 128.4a5.3 5.3 0 0 0 2.6 3.3M226.4 139.7l-.3 1.6 .3 1.7M228 122.8a5.6 5.6 0 0 0-1.8 4.4M228.9 136.6l-1.1 .8-1.2 1.7M229.8 132.1l1.2 .3 2.4-.3"/>
<path d="M230.1 136h.2a5.4 5.4 0 0 1 4.8 1.1M233.8 121.9a5.6 5.6 0 0 0-4.8 .2M234.9 122.5a5.4 5.4 0 0 1 2.1 4.5M236 138a5.3 5.3 0 0 1 .8 5M236.9 128.3l-.9 2-1.7 1.4M54.7 152.6h.1M54.8 152.7h.1M57.5 150.5v.1M57.6 150.7h.1M63.6 147v.1M63.7 147.2h.1M66.7 145.6l.1 .2"/>
<path d="M82.2 141.4v.1M82.2 141.6v.1M85.6 141.1h.1M85.7 141.3h.1M87.6 141v.3M90.7 141v.3M92.7 141.1h.1M92.7 141.3h-.1M96.1 141.6v.1M96.1 141.4v.1M111.6 145.5v.1M111.6 145.7l-.1 .1"/>
<path d="M114.7 147.1l-.1 .1M114.7 147v.1M120.8 150.7h-.1M120.9 150.5l-.1 .1M123.6 152.6l-.1 .1M123.7 152.5l-.1 .1M214.1 141.3h.1M214.1 155v1.1l.5 1.7M214.9 143.7l1.3 1.1 1.7 .3M215.3 158.6l.2 .1a3.9 3.9 0 0 0 4 .5M216.3 152.2l-1.5 1.1-.5 1M217.3 151.9h.2a3.9 3.9 0 0 1 3.6 1.7"/>
<path d="M221.4 143l-1.1 1.3-1.5 .8M221.6 154.6a3.9 3.9 0 0 1-1.2 4M221.7 141.3h.1M226.5 157.7a5.4 5.4 0 0 0 4.4 3.4M226.9 144.1a5.1 5.1 0 0 0 4.1 2.7M227.8 151.7a5.6 5.6 0 0 0-1.6 4.3M231.1 150.2l-2.1 .7M232 150.2l1.7 .4 1.4 .9M236 152.4l.1 .2a5.5 5.5 0 0 1 .8 4.6M236.3 144.1a5.4 5.4 0 0 1-4.1 2.7M236.3 158.4a5.2 5.2 0 0 1-4 2.7M36.4 175.9h.1"/>
<path d="M36.6 176h.1M37.8 172.8l.3 .1M41.4 166.7h.1M41.5 166.8l.1 .1M43.4 163.9h.1M43.5 164l.1 .1M134.9 163.9v.1M135 163.8l-.1 .1M136.9 166.7l-.1 .1M137 166.6v.1M140.3 172.8h.1M140.6 172.8h-.1"/>
<path d="M141.8 175.9h.1M142 175.9h-.1M214.8 167.9a3.9 3.9 0 0 0-.2 4.1M215.1 172.8l1.4 .9 1.2 .3 1.1-.2M215.6 167a3.8 3.8 0 0 1 4.6 0M221 167.8a4 4 0 0 1 .6 3.1M221.4 171.5l-.9 1.4-.8 .6M226.6 167.9a5.7 5.7 0 0 0 .3 4.9M227.7 174l.1 .1a5.6 5.6 0 0 0 5.1 1.3M230.9 179.1a5.2 5.2 0 0 0-4.1 2.9M231 164.6a5.1 5.1 0 0 0-3.8 2.3M232.2 164.6a5.7 5.7 0 0 1 3.8 2.3"/>
<path d="M232.3 179.1a5.2 5.2 0 0 1 4.4 3.6M236.6 167.9l.4 1.4v1.8M236.7 172.1l-.1 .2a5.4 5.4 0 0 1-2.4 2.6M240.4 163.2l.5 .4 .8-.3M241.3 162.2l-.8 .2-.1 .7M31.9 194.8l.2 .1M32.1 194.9h.1M32.3 191.4l.2 .1M146 199.1h.1M146 197.9h.4M146.2 191.4h-.3M146.2 199.1h.2"/>
<path d="M146.2 194.8h.2M146.5 194.7l-.1 .1M146.6 199.1h.1M146.6 197.9h.1M214.2 197.7l-.1 .4a3.9 3.9 0 0 0 1 3.5M214.6 186.5l.1 .2a3.7 3.7 0 0 0 3.7 1.6M215.4 181.6a3.7 3.7 0 0 0-1.2 3.9M216.3 181l.4-.2a3.8 3.8 0 0 1 3.7 .8M218.5 195.1h-.4a4 4 0 0 0-3.4 1.6M219.5 195.4h.1a3.7 3.7 0 0 1 2 2.4M221.1 182.4l.1 .1a3.3 3.3 0 0 1 .4 2.7M221.4 185.9l-.7 1.2-1.2 .9"/>
<path d="M221.7 198.8v.3a3.4 3.4 0 0 1-1.1 2.5M226.3 197.8a5.8 5.8 0 0 0 .6 3.9M226.3 183.1l-.1 .6a5.4 5.4 0 0 0 1.2 4.2M228.3 188.9l.2 .1a4.7 4.7 0 0 0 2.8 1M229.2 193.9a5.7 5.7 0 0 0-2.6 2.9M230.2 193.6a5.5 5.5 0 0 1 3.9 .4M234 189.4l-2 .6M234.9 194.5a4.9 4.9 0 0 1 1.9 2.7M237 184.3a5.3 5.3 0 0 1-1.8 4.3M237 198.5a5 5 0 0 1-.7 3.2M32 201.9h.1M32.1 201.9h.1"/>
<path d="M32.5 205.3h-.2M145.7 205.2h.1M145.8 205.2l.1 .1M146 201.8l.2 .1M215.9 202.2l1.7 .5 1.5-.1 .7-.4M216.7 205.9l-.3 .1a.29 .29 0 0 0 0 .4 .29 .29 0 0 0 .5 0M222.8 205.9a.31 .31 0 0 0-.4 .3 .31 .31 0 0 0 .5 .2M227.5 202.6a5.8 5.8 0 0 0 3.6 1.8M228.6 206.2l.3 .3 .1-.1M229 205.9l-.4 .1-.1 .2M235.1 205.9l-.3 .1a.29 .29 0 0 0 0 .4 .29 .29 0 0 0 .4 0M235.7 202.6a5.8 5.8 0 0 1-3.5 1.8"/>
<path d="M241.2 205.9a.31 .31 0 0 0-.4 .3 .31 .31 0 0 0 .5 .2M36.4 220.8h.1M36.6 220.7h.1M37.9 223.9h.1M38 223.8h.2M41.5 230h.1M41.6 229.9h-.1M43.5 232.8h-.1M43.6 232.6v.1M134.7 232.5v.1M134.8 232.6l.1 .1M136.7 229.7v.1"/>
<path d="M136.8 229.9h.1M140.1 223.8h.1M140.3 223.8h.1M141.5 220.6l.1 .1M141.7 220.7h.1M54.7 244.1h.1M54.9 244h.1M57.7 245.9l-.2 .2M63.7 249.5v.1M63.8 249.4l-.1 .1M66.8 250.9v.2M66.9 250.8l-.1 .1"/>
<path d="M82.2 255.1v.1M82.3 254.9v.1M85.7 255.4v.1M85.7 255.3h.1M87.7 255.3v.1M87.7 255.5v.1M90.7 255.3v.1M90.7 255.5v.1M92.6 255.3h.1M92.7 255.4h.1M96.1 254.9v.1M96.1 255.1h.1"/>
<path d="M111.5 250.7v.1M111.6 250.9v.1M114.6 249.3v.1M114.6 249.5h.1M120.6 245.9h.1M120.7 246h.1M123.4 243.9v.1M123.5 244l.1 .1"/>
</g>
<!-- layer: Border (ANSI) -->
<g fill="none" stroke="#000" stroke-width=".3">
<path d="M10 10h400v277.1h-400zM70 6.6v3.4M140 6.6v3.4M210 0v10l-2.9-4.9h5.8l-2.9 4.9M280 6.6v3.4M350 6.6v3.4M6.5 74.3h3.5M410 74.3h3.4M0 148.5h10l-5-2.8v5.7l5-2.9M410 148.5l5 2.9v-5.7l-5 2.8h10M6.5 222.8h3.5M410 222.8h3.4"/>
<path d="M70 287.1v3.4M140 287.1v3.4M210 287.1l2.9 4.9h-5.8l2.9-4.9v9.9M280 287.1v3.4M350 287.1v3.4"/>
</g>
<!-- layer: Title (ANSI) -->
<g fill="none" stroke="#000" stroke-width=".3">
<path d="M213.2 223.6h196.8v63.5h-196.8zM213.2 233.1h69.8M257.6 223.6v63.5M283 239.3h127M283 223.6v63.5M213.2 242.6h69.8M213.2 252.1h69.8M213.2 261.7h69.8M213.2 271.2h69.8M283 268h127M295.7 268v12.7M321.1 268v12.7"/>
<path d="M397.3 268v12.7M213.2 280.7h196.8M311.5 280.7v6.4M359.2 280.7v6.4"/>
</g>
<!-- layer: Centerline (ANSI) -->
<g fill="none" stroke="#000" stroke-width=".3">
<path d="M89.2 137.8v6.6M46.7 155.9l4.7 4.7M73.7 140.4l1.6 6.4M104.7 140.4l-1.7 6.4M131.6 155.9l-4.7 4.7M31.3 182.9l6.4 1.7M143.2 198.5h6.6M147.2 182.8l-6.4 1.7M37.7 212.1l-6.4 1.8M140.5 212.1l6.4 1.7M51.5 236l-4.7 4.7M126.8 236l4.6 4.7"/>
<path d="M75.4 249.8l-1.7 6.3M89.2 252.1v6.6M102.9 249.8l1.7 6.3"/>
</g>
<!-- layer: Center Mark (ANSI) -->
<g fill="none" stroke="#000" stroke-width=".3">
<path d="M213.4 33.7h6.4M216.6 30.5v6.4M219.6 33.7h6.3M222.8 30.5v6.4M225.7 33.7h6.3M228.9 30.5v6.4M231.8 33.7h6.3M234.9 30.5v6.4M237.9 33.7h6.4M241.1 30.5v6.4M86 43.5h6.3M89.2 40.4v6.3"/>
<path d="M217.9 76.8v.8M237.9 76.7h6.4M241.1 73.5v6.4M214.7 83.8h6.3M217.9 80.6v6.4M228.4 112.6h6.4M231.6 109.4v6.3M241.1 159.8v6.3M237.9 162.9h6.4M237.9 206.2h6.4M241.1 203v6.3"/>
</g>
<!-- layer: Dimension (ANSI) -->
<g fill="none" stroke="#000" stroke-width=".3">
<path d="M217.4 17.7h5.4M220.2 17.2l2.6 .5-2.6 .5zM222.8 14.5v14.4M228.9 17.7l2.4-.5v1zM228.9 17.7h5M228.9 14.5v14.4M241.1 18.8v9.8M244.1 18.8v11.6M182.4 32h29.6M185.6 32l.5 2.5h-1zM185.6 32v80.8M207.3 25.1h6.3"/>
<path d="M211.1 24.6l2.5 .5-2.5 .5zM213.6 22v8.4M216.6 25.1l2.5-.5v1zM216.6 25.1h5M216.6 22v6.9M236.1 22h5M238.6 21.5l2.5 .5-2.5 .5zM244.1 22l2.5-.5v1zM244.1 22h2.8M245.7 32h6.1M246.2 33.7h5.6M248.2 29.5h1l-.5 2.5z"/>
<path d="M248.7 33.7l.5 2.5h-1zM248.7 27v5M248.7 33.7v3.6M204.5 77.3h9.1M211.1 76.8l2.5 .5-2.5 .5zM213.6 74.2v74.6M217.9 77.3l2.4-.5v1zM217.9 77.3h5M236.1 68.4h5M238.6 67.9l2.5 .5-2.5 .5zM241.1 65.2v6M244.1 68.4l2.5-.5v1z"/>
<path d="M244.1 65.2v4.6M244.1 68.4h6.2M203.8 105.4h27.8M213.6 105.4l2.5-.5v1zM229 104.9l2.6 .5-2.6 .5zM231.6 102.2v5.6M70.2 127.7l3 11.2-1.4-5.4M71.1 130.7l2.2-1 .3 .9zM72.6 136.5l2.3-1.1 .2 1zM72.6 136.5l-2 .6M73.5 130.2l-2.4 .5M83.3 128.6l-4.9 .6-4.9 .9"/>
<path d="M86.6 133.9l2.6 .5-2.5 .5zM86.7 134.4l-7.5 .7-6.6 1.4M89.2 134.4h-2.5M89.2 131.2v5.1M95 128.6l5 .6 4.9 .9M104.8 130.2l4.9 1.2M105 129.7l2.3 1-2.6-.1zM107.3 130.7l2.5 .2-.3 1zM108.1 127.7l-3 11.2M109.7 131.4l5.1 1.8 4.9 2.1M185.6 126.7v80.9M128 140.1l4.2 3 4.7 4"/>
<path d="M136.8 147.1l1.9 1.7M137.2 146.7l1.5 2.1-2.2-1.3zM140.9 146.6l-8.2 8.2M89.1 198.4l-22 15.5M60.3 218.7l-18 12.6M182.4 207.6h29.6M185.1 205h1l-.5 2.6zM213.6 213.7l2.5-.5v1zM213.6 209.2v7.6M213.6 213.7h9.2M234.9 213.7h9.2M241.6 213.2l2.5 .5-2.5 .5z"/>
<path d="M244.1 209.2v7.6M44.1 229.5l.5 .8-2.3 1z"/>
</g>
<g fill="#000" stroke="#000" stroke-width=".3">
<path d="M220.2 18.2l2.6-.5zM220.2 17.2l2.6 .5-2.6 .5zM228.9 17.7l2.4-.5zM228.9 17.7l2.4-.5v1zM185.6 32l.5 2.5zM185.6 32l.5 2.5h-1zM211.1 25.6l2.5-.5zM211.1 24.6l2.5 .5-2.5 .5zM216.6 25.1l2.5-.5zM216.6 25.1l2.5-.5v1zM238.6 22.5l2.5-.5zM238.6 21.5l2.5 .5-2.5 .5z"/>
<path d="M244.1 22l2.5-.5zM244.1 22l2.5-.5v1zM248.2 29.5l.5 2.5zM248.2 29.5h1l-.5 2.5zM248.7 33.7l.5 2.5zM248.7 33.7l.5 2.5h-1zM211.1 77.8l2.5-.5zM211.1 76.8l2.5 .5-2.5 .5zM217.9 77.3l2.4-.5zM217.9 77.3l2.4-.5v1zM238.6 68.9l2.5-.5zM238.6 67.9l2.5 .5-2.5 .5z"/>
<path d="M244.1 68.4l2.5-.5zM244.1 68.4l2.5-.5v1zM213.6 105.4l2.5-.5zM213.6 105.4l2.5-.5v1zM229 105.9l2.6-.5zM229 104.9l2.6 .5-2.6 .5zM71.1 130.7l2.2-1zM71.1 130.7l2.2-1 .3 .9zM72.6 136.5l2.3-1.1zM72.6 136.5l2.3-1.1 .2 1zM86.7 134.9l2.5-.5zM86.6 133.9l2.6 .5-2.5 .5z"/>
<path d="M104.7 130.6l2.6 .1zM105 129.7l2.3 1-2.6-.1zM107.3 130.7l2.5 .2zM107.3 130.7l2.5 .2-.3 1zM136.5 147.5l2.2 1.3zM137.2 146.7l1.5 2.1-2.2-1.3zM185.1 205l.5 2.6zM185.1 205h1l-.5 2.6zM213.6 213.7l2.5-.5zM213.6 213.7l2.5-.5v1zM241.6 214.2l2.5-.5zM241.6 213.2l2.5 .5-2.5 .5z"/>
<path d="M44.1 229.5l-1.8 1.8zM44.1 229.5l.5 .8-2.3 1z"/>
</g>
<!-- layer: Symbol (ANSI) -->
<path d="M68.4 23.4h-4.4l-13.7 28.8M50.9 49.7l.9 .5-1.5 2zM46.5 99.4l-.6 2.4-.9-.4zM46.5 99.4l-4.3 8.8h4M249.7 158.5h-2.6l-5.4 4.1M243.4 160.6l.6 .9-2.3 1.1zM242.8 203.9l.7 .7-2.2 1.3zM248 202h-2.5l-4.2 3.9" fill="none" stroke="#000" stroke-width=".3"/>
<path d="M50.9 49.7l-.6 2.5zM50.9 49.7l.9 .5-1.5 2zM46.5 99.4l-.6 2.4zM46.5 99.4l-.6 2.4-.9-.4zM243.4 160.6l-1.7 2zM243.4 160.6l.6 .9-2.3 1.1zM242.8 203.9l-1.5 2zM242.8 203.9l.7 .7-2.2 1.3z" fill="#000" stroke="#000" stroke-width=".3"/>
<!-- layer: Sketch Geometry (ANSI) -->
<g fill="none" stroke="#000" stroke-width=".3">
<path d="M297.5 273.6h2.8M301.3 273.6h2.2M302.4 268.7v2.7M302.4 272.5v2.1M302.4 275.7v2.8M304.5 273.6h2.8M308.9 273.6h4M309.7 271.7l8.8-2.2v8.1l-8.8-2.1zM313.8 273.6h1.2M315.8 273.6h3.4"/>
<circle cx="302.4" cy="273.6" r="4"/>
<circle cx="302.4" cy="273.6" r="1.94"/>
</g>
<g font-size="6.3">
<text x="283.8" y="257">HUB INNER RIM RING</text>
<text x="285.8" y="278.6">A3</text>
<text x="321.9" y="278.6">H1HI_a_HubInnerRing</text>
</g>
<g font-size="4.4">
<text x="213.9" y="232.2">KA ROSIE</text>
<text x="258.4" y="231.6">2015/06/04</text>
<text x="322.5" y="233">SKA SA - HERA PROJECT</text>
<text x="213.9" y="241.9">M MAREE</text>
<text x="213.9" y="270.3">D DEBOER</text>
<text x="402.3" y="277.9">B</text>
</g>
<g font-size="4.2">
<text x="33.8" y="9.6">6</text>
<text x="103.9" y="9.6">5</text>
<text x="173.9" y="9.6">4</text>
<text x="243.8" y="9.6">3</text>
<text x="313.9" y="9.6">2</text>
<text x="383.9" y="9.6">1</text>
<text x="208.5" y="19.2">51.0</text>
<text x="247.7" y="23.5">25.0</text>
<text x="69.2" y="24.9">DIA. 91mm THRU</text>
<text x="69.2" y="30">TANGENT TO FACE</text>
<text x="198.4" y="26.7">25.0</text>
<text x="69.2" y="35">12 HOLES, 30 DEGREE PITCH</text>
<text x="6.7" y="38.7">D</text>
<text x="410.5" y="38.7">D</text>
<text x="250.2" y="46.2" transform="rotate(-90 250.2 46.2)">14.3</text>
<text x="251" y="69.9">25.0</text>
<text x="195.6" y="78.9">35.5</text>
<text x="192.6" y="106.9">150.0</text>
<text x="6.8" y="113">C</text>
<text x="47" y="109.7">DIA. 64mm THRU</text>
<text x="410.7" y="113">C</text>
<text x="47" y="114.7">TANGENT TO FACE</text>
<text x="47" y="119.7">12 HOLES, 30 DEGREE PITCH</text>
<text x="186.8" y="126" transform="rotate(-90 186.8 126)">(1463)</text>
<text x="84.1" y="129.9">30.0°</text>
<text x="59.6" y="140.8">15.0°</text>
<text x="119.1" y="139.2">30.0°</text>
<text x="250.4" y="160">DIA 12mm THRU</text>
<text x="250.4" y="165">TO MATCH OPPOSITE</text>
<text x="6.9" y="187.2">B</text>
<text x="410.7" y="187.2">B</text>
<text x="248.8" y="203.6">DIA. 5mm THRU</text>
<text x="248.8" y="208.6">TO MATCH OPPOSITE</text>
<text x="223.6" y="215.2">254.0</text>
<text x="58.9" y="217.8">R229</text>
<text x="359.5" y="220.8">MATL: MILD STEEL, 1mm</text>
<text x="6.8" y="261.4">A</text>
<text x="410.7" y="261.4">A</text>
<text x="85.6" y="269.7">NOTES:</text>
<text x="85.6" y="274.7">1) All machining tolerances +/- 0.1mm unless otherwise specified</text>
<text x="85.6" y="279.7">2) Laser cut and roll to specified diameter</text>
<text x="298.4" y="286.2">0.2 : 1</text>
<text x="371.5" y="286.2">1</text>
<text x="382" y="286.2">1</text>
<text x="33.8" y="290.5">6</text>
<text x="103.9" y="290.5">5</text>
<text x="173.9" y="290.5">4</text>
<text x="243.8" y="290.5">3</text>
<text x="313.9" y="290.5">2</text>
<text x="383.9" y="290.5">1</text>
</g>
<g font-size="3.5">
<text x="213.9" y="226.9">DRAWN</text>
<text x="213.9" y="236.4">CHECKED</text>
<text x="213.9" y="245.9">QA</text>
<text x="283.8" y="242.6">TITLE</text>
<text x="213.9" y="255.4">MFG</text>
<text x="213.9" y="265">APPROVED</text>
<text x="285.8" y="271.3">SIZE</text>
<text x="321.9" y="271.3">DWG NO</text>
<text x="400.6" y="271.3">REV</text>
<text x="283.8" y="284">SCALE</text>
<text x="360" y="286.2">SHEET</text>
<text x="376.4" y="286.2">OF</text>
</g>
<text font-size="1.7" x="299.1" y="280">3rd ANGLE PROJECTION</text>
</svg>
